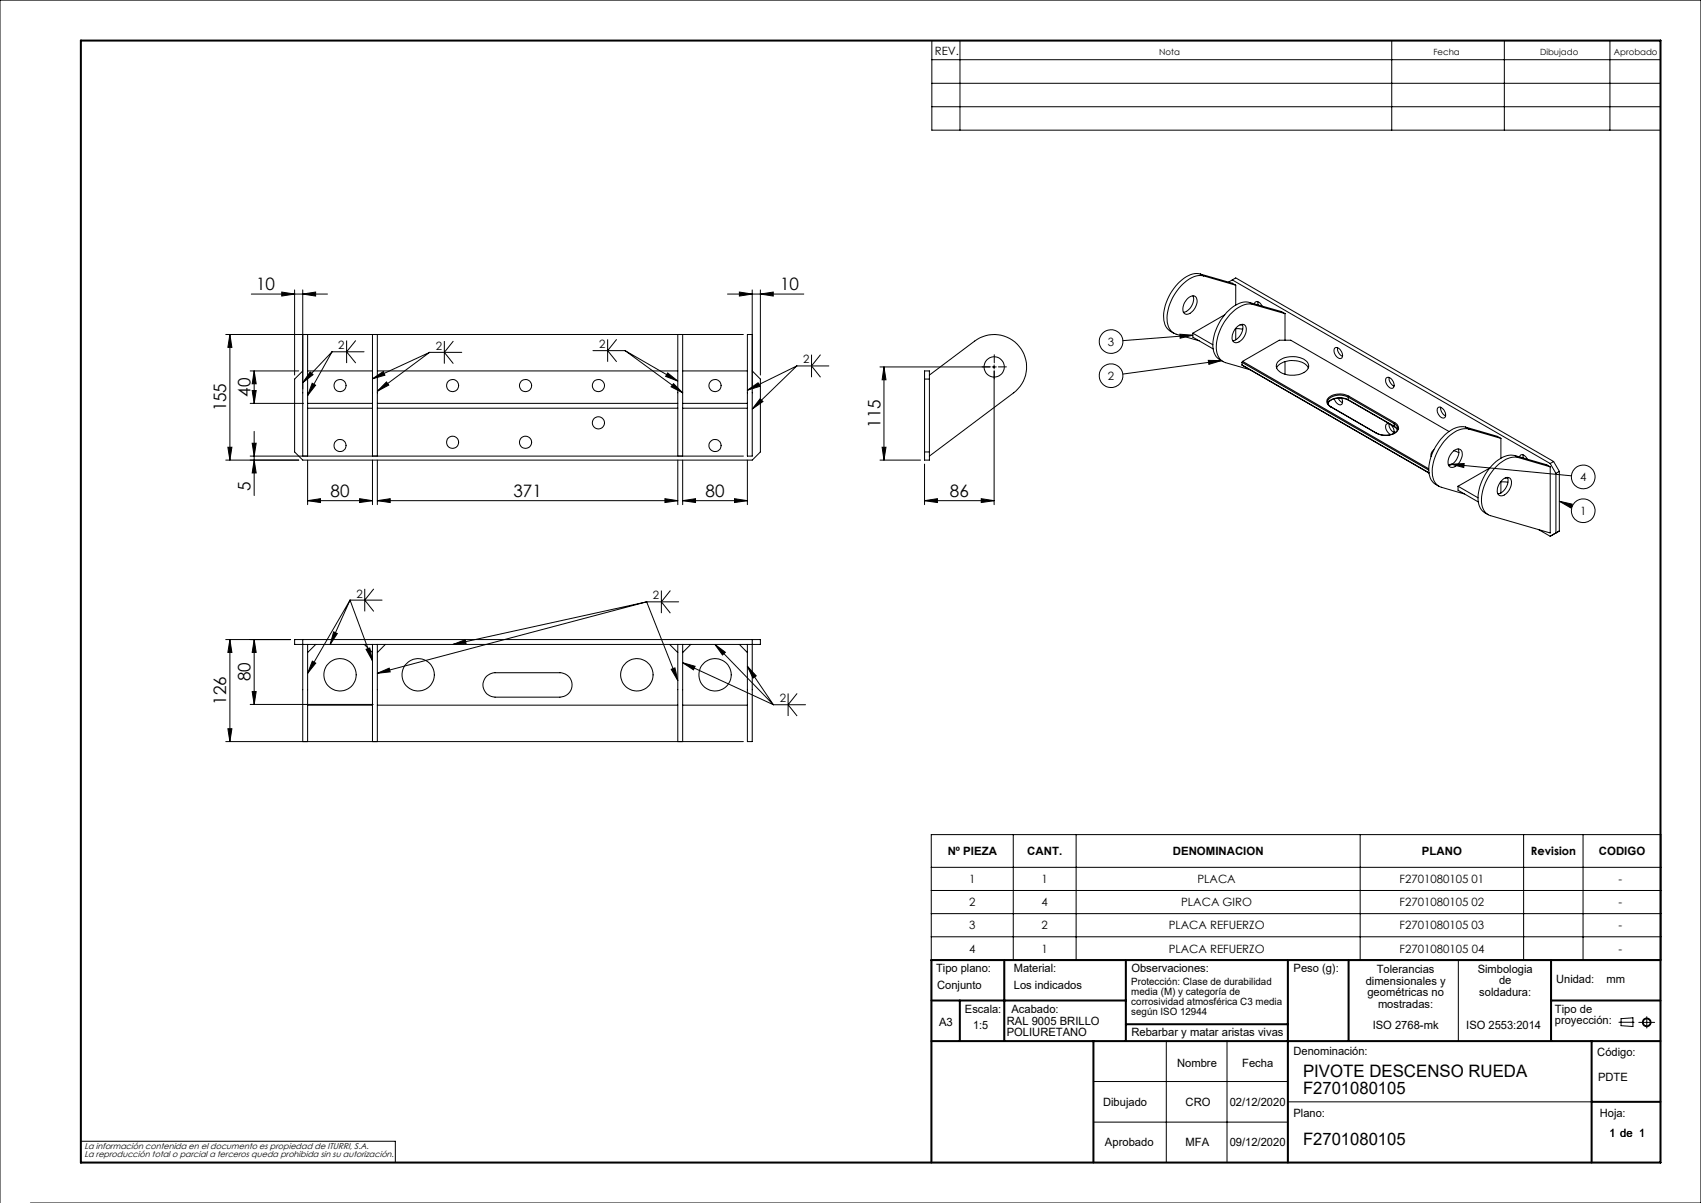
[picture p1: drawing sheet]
<svg xmlns="http://www.w3.org/2000/svg" width="420mm" height="297mm" viewBox="0 0 420 297" stroke-linecap="round" stroke-linejoin="round" font-family="sans-serif">
<g fill="none" stroke="#000" stroke-width=".25">
<path d="M230.1 10h179.9v22.1h-179.9zM230.1 14.7h179.9M237 10v22.1M343.6 10v22.1M371.4 10v22.1M397.5 10v22.1M230.1 20.6h179.9M230.1 26.3h179.9M62.1 72.6h18.8M69.6 72.1l3.1 .5-3.1 .5zM72.7 71.6v21M74.8 72.6l3.1-.5v1z"/>
<path d="M74.8 71.6v24.4M179.6 72.6h18.9M182.6 72.1l3.1 .5-3.1 .5zM185.7 71.6v24.4M187.7 72.6l3.2-.5v1zM187.7 71.6v21M293.1 73.9a1.46 1.46 0 0 1 2.3-.4 3.3 3.3 0 0 1-2.5 4.1 1.31 1.31 0 0 1-.8-1.9l.3-.8zM294.6 73a3.4 3.4 0 0 1-2.4 4.1M296.4 67.7a5.5 5.5 0 0 0-5.1 1.9 12.2 12.2 0 0 0-3.9 9.5 3.8 3.8 0 0 0 2.4 3.2M296.4 67.7l.8 .4M296.4 67.7l7.9 2.2 .8 .5M297.2 68.1a6.6 6.6 0 0 0-6.1 3.1 10.7 10.7 0 0 0-2.6 9.4l.8 1.2 .7 .5 6.1 1.8"/>
<path d="M297.2 68.1l7.9 2.3M302.4 77.7l-7.9 4.6M304.3 69.1l-1 .6M304.3 69.1l78.5 45.3M304.3 69.1l.8-.5 78.5 45.3M305.1 70.4v4.9M308.5 74.7a5.9 5.9 0 0 0-5.6 2.4 11.8 11.8 0 0 0-3.3 9.6l.7 1.3 1.7 1.3M308.5 74.7l.9 .5M308.5 74.7l7.9 2.2 .9 .5M309.4 75.2a5.9 5.9 0 0 0-5.7 2.4 11.8 11.8 0 0 0-3.2 9.6l.6 1.3 1.1 .9 6.4 1.9M309.4 75.2l7.9 2.2M309.7 75a.72 .72 0 0 1 .6-.6 .72 .72 0 0 1 .8 .4l.5 .8"/>
<path d="M310.6 74.5l.1 .8M317.3 77.4v6.6M55.7 82.6h127.9M56.8 82.6l.5 3.2h-1zM56.8 82.6v31M61.8 99.6h13.2M61.8 91.6h12M62.3 96.4h1l-.5 3.2zM62.8 91.6l.5 3.2h-1zM62.8 91.6v8M74.8 82.6v30M74.8 91.6l-2.1 2v18l2.1 2h110.9l2-2v-18l-2-2"/>
<path d="M76 82.6v30M76 99.6h16M76 91.6h16M76.6 91.8l.7 .7-2.5 2zM77.1 94.6l.8 .5-1.9 2.5zM82 86.9h7.9M82 86.9l-7.2 7.6M82 86.9l-6 10.7M85.6 84.1v5.5M87.8 84.1l-2.2 2.8 2.2 2.7M92 93.5l2.7-1.8 .3 .9zM92 82.6v30"/>
<path d="M93.2 82.6v30M93.2 99.6h74.2M93.2 91.6h74.2M95.4 94.3l.6 .8-2.8 1.5zM106.1 87h7.9M106.1 87l-14.1 6.5M106.1 87l-12.9 9.6M109.7 84.2v5.6M111.9 84.2l-2.2 2.8 2.2 2.8M146.4 86.6h7.9M150 83.8v5.5M152.3 83.8l-2.3 2.8 2.3 2.7"/>
<path d="M154.3 86.6l13.1 7.5M154.3 86.6l14.3 10.4M164.9 92.1l2.5 2-3-1.2zM166.3 94.7l2.3 2.3-2.9-1.5zM167.4 82.6v30M168.6 82.6v14.4M168.6 97v15.6M168.6 99.6h15.9M168.6 91.6h15.9M184.5 82.6h1.2v30h-1.2zM184.5 96.3l2.7-1.8 .4 .9zM187.7 98.5l.7 .6-2.7 1.9z"/>
<path d="M196.7 90.3h7.9M196.7 90.3l-11 10.7M196.7 90.3l-12.2 6M200.4 87.6v5.5M202.6 87.6l-2.2 2.7 2.2 2.8M217.3 90.6h27.2M218.3 90.6l.5 3.2h-1zM218.3 90.6v23M228.3 91.6h1.2v22h-1.2zM228.3 93.6h1.2M229.5 92.6l11.2-8.4a8 8 0 0 1 11.2 1.6 8 8 0 0 1-1.6 11.2l-20.8 15.6M245 90.6h1"/>
<path d="M245.5 90.1v1M245.5 91.6v33M291.3 82.5l3.2 .3-3.1 .7zM294.5 82.3l5 2.8M294.5 82.3v1l5 2.8M294.5 82.8l-17.3 1.3M298.3 89h3.3l-3.1 1zM301.6 89l-24.4 3.4M305 81.1l1.8 .2M305.1 83.9l-.7 .2M305.1 81.1v2.8M305.5 80.6a1.18 1.18 0 0 1 1.5-.5 1.18 1.18 0 0 1 .7 1.3 3.3 3.3 0 0 1-2.6 3.2 1.34 1.34 0 0 1-.8-1.9l.7-1.5z"/>
<path d="M306.2 80.2l.6 .1M306.7 90.1l46.1 26.7M306.7 89.5v.6M306.7 89.5l46.1 26.6M306.7 90.1l46.1 26.6M306.7 80.1a3.5 3.5 0 0 1-1.6 3.8M306.8 89.2l-.1 .3M306.8 89.2l9.1-5.2h2.8l39.1 22.5M306.8 89.2l46 26.5M315.2 90.8a5.1 5.1 0 0 1 6.3-1.4l.7 .4 .8 1M315.5 89.3a5.7 5.7 0 0 1 7.3 .1 1.82 1.82 0 0 1-1.2 2.8 5.5 5.5 0 0 1-6.2-1l-.3-1zM317.3 89.3v3.1"/>
<path d="M327.8 99.3l.2 .6 .6 .5M327.8 99.3h.1M329.5 86a1.35 1.35 0 0 1 1.9 1.2 .77 .77 0 0 1 0 1 .77 .77 0 0 1-.9 .2 2 2 0 0 1-1-2.4zM330.2 85.8a2.27 2.27 0 0 0 1.3 2.2M330.4 98.3l.5 .7 .6 .4M331.3 98.3a.93 .93 0 0 1 .2 1 .93 .93 0 0 1-.8 .6l-.6-.4-.6-1M332.9 98.7l.1 .1M332.9 98.1a4.2 4.2 0 0 0-5 .6l-.1 .6M332.9 98.7a4.1 4.1 0 0 0-5 .7l-.1 .2M332.9 98.1l11.3 6.5M332.9 98.7l11.3 6.5M332.9 98.1v.6"/>
<path d="M333 98.8a4.4 4.4 0 0 0-5.1 .6v.2M333 98.8l11.3 6.5M333.1 97.8a4.3 4.3 0 0 0-5.4 .8l-.1 .6 .2 .5 .7 .7M333.1 97.8l-.2 .3M333.1 97.8l11.3 6.5M342.3 93.3a1.35 1.35 0 0 1 1.8 1.2 .79 .79 0 0 1 .1 1 .79 .79 0 0 1-1 .3 2.06 2.06 0 0 1-.9-2.5zM343 93.2a2.26 2.26 0 0 0 1.2 2.1M55.7 113.6h18.1M56.3 110.4h1l-.5 3.2zM61.8 112.6h121.8M62.3 109.4h1l-.5 3.2zM62.8 113.6l.5 3.2h-1z"/>
<path d="M62.8 106.5v15.8M76 100.8h16M76 113.6v11M92 113.6v11M93.2 113.6v11M93.2 100.8h74.2M167.4 113.6v11M168.6 100.8h15.9M168.6 113.6v11M184.5 113.6v11M217.3 113.6h10M217.8 110.4h1l-.5 3.2z"/>
<path d="M228.3 114.6v10M228.3 111.6h1.2M328.5 100.4h.1M328.5 100.4l11.3 6.6M328.6 100.4l11.3 6.6M339.8 107h.1M343 104.6a2.26 2.26 0 0 0 1.2 2.1M344.1 107.1a1.89 1.89 0 0 0-1.5-2.5 1.41 1.41 0 0 0 .2 2.3l.7 .4M344.2 105.2l.9 .9-.8-.8M344.2 104.6l.6 .4 .3 .8M344.2 105.2l.1 .1M344.2 104.6v.6"/>
<path d="M344.4 104.3a1.42 1.42 0 0 1 .9 1.5 1.42 1.42 0 0 1-1.1 1.3 5.3 5.3 0 0 1-4.4-.1M344.4 104.3l-.2 .3M345.1 105.8a3.1 3.1 0 0 1-3.5 1.7l-1.7-.5M345.1 105.8h.1M354 111.1l-.6 .9-.1 .7M355.1 100.6a1.79 1.79 0 0 1 1.8 2.3 1.06 1.06 0 0 1-1.8-.6l-.2-.9v-.5zM355.7 100.5a2.27 2.27 0 0 0 1.2 2.2M358.3 114.6l3.2-.2-.1 1zM358.3 114.6l29.7 2.9M358.6 111.7a1.41 1.41 0 0 1 2.3-.4 3.3 3.3 0 0 1-2.5 4.1 1.31 1.31 0 0 1-.8-1.9l.3-.8zM358.6 114.6l-1 .1M359 111.3l1.2 .5"/>
<path d="M360 110.8a3.4 3.4 0 0 1-2.3 4.1M361.8 105.4a6.5 6.5 0 0 0-6.1 3 10.8 10.8 0 0 0-2.6 9.6l.8 1.2 1.4 .8M361.8 105.4l.9 .5M361.8 105.4l7.9 2.3 .9 .5M362.7 105.9a6.5 6.5 0 0 0-6.1 3 10.8 10.8 0 0 0-2.6 9.6l.8 1.2 .7 .5 6.1 1.8M362.7 105.9l7.9 2.3M367.9 115.5l-7.9 4.5M370.5 119l1.8 .1M370.6 108.2v4.9M370.6 119v2.7M371 118.4a1.18 1.18 0 0 1 1.4-.5 1.18 1.18 0 0 1 .8 1.3 3.3 3.3 0 0 1-2.6 3.2 1.34 1.34 0 0 1-.9-1.9l.8-1.5zM371.7 118l.6 .1"/>
<path d="M372.2 117.9a3.5 3.5 0 0 1-1.6 3.8M374 112.5a6.5 6.5 0 0 0-6.1 3 11.3 11.3 0 0 0-2.8 9l.4 .9 .6 .8 1.4 .9M374 112.5l.9 .5M374 112.5l7.9 2.3 .9 .4M374.9 113a6.5 6.5 0 0 0-6.1 3 11.3 11.3 0 0 0-2.8 9l.6 1.3 1 .9 15.2 4.4v-16.4M374.9 113l7.9 2.2M375.2 112.8a.71 .71 0 0 1 .6-.6 .71 .71 0 0 1 .8 .4l.5 .8M376.1 112.3l.1 .8M382.8 114.4l1.4 2.5M383.6 113.9l-.8 .5M383.6 113.9l1.4 2.5M384.2 116.9v14.7l.8-.5"/>
<path d="M385 116.4l-.8 .5M385 116.4v14.7M76 123.6l3.1-.5v1zM76 123.6h16M88.8 123.1l3.2 .5-3.2 .5zM93.2 123.6l3.1-.5v1zM93.2 123.6h74.2M164.2 123.1l3.2 .5-3.2 .5zM168.6 123.6l3.1-.5v1zM168.6 123.6h15.9M181.4 123.1l3.1 .5-3.1 .5zM228.3 123.6l3.2-.5v1z"/>
<path d="M228.3 123.6h17.2M242.3 123.1l3.2 .5-3.2 .5zM360 120v1l5 2.9M360 120l4.9 2.9M370.6 121.7l-.7 .2M379.9 130.8l2.9 1.6M383.6 131.9l-.8 .5M385 131.1l-2.2 1.3M385 123.8l3.2 .7-.4 .9zM385 123.8l3.2 1.2M55.7 157.9h16.1M56.8 157.9l.5 3.2h-1z"/>
<path d="M56.8 157.9v25.2M62.8 157.9l.5 3.2h-1zM62.8 157.9v16M72.7 157.9h115v1.2h-115zM74.8 157.9v25.2M76 159.1v24M78 159.1l-2 2M82.4 156l.9 .4-1.8 2.7zM86.4 148.2h7.9M86.4 148.2l-10.4 18M86.4 148.2l-4.9 10.9M86.4 148.2l5.6 14.9"/>
<path d="M90 159.1l2 2M90.1 145.4v5.6M92 159.1v24M92.3 145.4l-2.2 2.8 2.2 2.8M93.2 159.1v24M95.1 159.1l-1.9 2M111.9 159.1l3-1.2 .2 1zM159.7 148.6h7.9M159.7 148.6l-47.8 10.5M159.7 148.6l-66.5 17.6M159.7 148.6l7.7 19.4M163.3 145.8v5.6"/>
<path d="M165.3 159.1l2.1 2M165.5 145.8l-2.2 2.8 2.2 2.8M167.4 159.1v24M168.6 159.1v24M170.6 159.1l-2 2M176.5 159.1l2.6 1.9-.7 .7zM176.5 159.1l14.5 14.9M182.6 159.1l1.9 2M185.7 157.9v25.2h-1.2v-24M56.3 179.9h1l-.5 3.2zM61.8 173.9h30.3M62.3 170.7h1l-.5 3.2z"/>
<path d="M76 174.1h16M77.1 163.2l.9 .5-2 2.5zM90.4 160.3l.9-.3 .7 3.1zM93.2 174.1h74.2M93.2 166.2l2.9-1.2 .2 .9zM120.1 167l1.2-.7 .9-.2h16.1a3 3 0 0 1 3 3 3 3 0 0 1-3 3h-16.1a3 3 0 0 1-2.7-1.9 3 3 0 0 1 .6-3.2zM165.7 165.2l1-.3 .7 3.1zM168.6 174.1h15.9M168.6 163.6l3 .9-.4 .9zM168.6 163.6l22.4 10.4M184.5 164.5l2.2 2.4-.8 .5zM184.5 164.5l6.5 9.5"/>
<path d="M191 174h7.9M194.6 171.2v5.6M196.8 171.2l-2.2 2.8 2.2 2.8M55.7 183.1h127.9M229.9 206.1h180.2v30.9h-180.2zM229.9 214.1h180.2M229.9 219.8h180.2M250.2 206.1v30.9M265.7 206.1v30.9M335.8 206.1v30.9M376.2 206.1v30.9M390.9 206.1v30.9"/>
<path d="M229.9 225.6h180.2M229.9 231.3h180.2M360.1 237v20M288 257v30M303 257v30M399.7 252.4h3.8M400.3 251.5l2.9-.2v2.1l-2.9-.2zM404.6 252.4h4M406.6 251v2.8M270 267h48M270 277h48M318 272h75"/>
<path d="M0 297v-297h420v297h-412.5M20 281.8h77.6v5.2"/>
<circle cx="83.9" cy="95.2" r="1.5"/>
<circle cx="111.7" cy="95.2" r="1.5"/>
<circle cx="129.8" cy="95.2" r="1.51"/>
<circle cx="147.8" cy="95.2" r="1.51"/>
<circle cx="176.5" cy="95.2" r="1.5"/>
<circle cx="245.5" cy="90.6" r="2.51"/>
<circle cx="274.3" cy="84.3" r="2.92"/>
<circle cx="274.3" cy="92.8" r="2.92"/>
<circle cx="83.9" cy="110" r="1.5"/>
<circle cx="111.7" cy="109.2" r="1.5"/>
<circle cx="129.8" cy="109.2" r="1.51"/>
<circle cx="147.8" cy="104.4" r="1.5"/>
<circle cx="176.5" cy="110" r="1.5"/>
<circle cx="390.9" cy="117.8" r="2.93"/>
<circle cx="390.9" cy="126.1" r="2.93"/>
<circle cx="84" cy="166.6" r="4"/>
<circle cx="103.3" cy="166.6" r="4"/>
<circle cx="157.3" cy="166.6" r="4"/>
<circle cx="176.6" cy="166.6" r="4"/>
<circle cx="406.6" cy="252.4" r=".86"/>
<circle cx="406.6" cy="252.4" r="1.07"/>
</g>
<g fill="none" stroke="#000" stroke-width=".5">
<path d="M20 10h390v277h-390zM248 237v20M278 237v20M318 237v50M333 237v20M383 237v20M410 237h-180v50M230 257h180M230 247h48M237 247v10M270 257v30M278 252.9h40"/>
<path d="M383 247h27M393 257v30M393 272h17"/>
</g>
<path d="M244.5 90.6h-2M245.5 89.6v-2M245.5 91.6v2M246.5 90.6h2" fill="none" stroke="#000" stroke-width=".25" stroke-dasharray="15.2 1.3 1.3 1.3"/>
<g fill="#000">
<path d="M69.6 72.1l3.1 .5-3.1 .5zM74.8 72.6l3.1-.5v1zM76 123.6l3.1-.5v1zM88.8 123.1l3.2 .5-3.2 .5zM93.2 123.6l3.1-.5v1zM164.2 123.1l3.2 .5-3.2 .5zM168.6 123.6l3.1-.5v1zM181.4 123.1l3.1 .5-3.1 .5zM182.6 72.1l3.1 .5-3.1 .5zM187.7 72.6l3.2-.5v1z"/>
<path d="M62.3 96.4h1l-.5 3.2zM62.8 91.6l.5 3.2h-1zM56.3 110.4h1l-.5 3.2zM56.8 82.6l.5 3.2h-1zM217.8 110.4h1l-.5 3.2zM218.3 90.6l.5 3.2h-1zM62.3 170.7h1l-.5 3.2zM62.8 157.9l.5 3.2h-1zM56.3 179.9h1l-.5 3.2zM56.8 157.9l.5 3.2h-1z"/>
<path d="M92 93.5l2.7-1.8 .3 .9zM95.4 94.3l.6 .8-2.8 1.5zM164.9 92.1l2.5 2-3-1.2zM166.3 94.7l2.3 2.3-2.9-1.5zM187.7 98.5l.7 .6-2.7 1.9zM184.5 96.3l2.7-1.8 .4 .9zM358.3 114.6l3.2-.2-.1 1zM385 123.8l3.2 .7-.4 .9zM298.3 89h3.3l-3.1 1zM291.3 82.5l3.2 .3-3.1 .7zM77.1 163.2l.9 .5-2 2.5zM82.4 156l.9 .4-1.8 2.7zM90.4 160.3l.9-.3 .7 3.1zM111.9 159.1l3-1.2 .2 1zM93.2 166.2l2.9-1.2 .2 .9zM165.7 165.2l1-.3 .7 3.1zM176.5 159.1l2.6 1.9-.7 .7zM168.6 163.6l3 .9-.4 .9zM184.5 164.5l2.2 2.4-.8 .5zM76.6 91.8l.7 .7-2.5 2zM77.1 94.6l.8 .5-1.9 2.5z"/>
<path d="M62.3 109.4h1l-.5 3.2zM62.8 113.6l.5 3.2h-1z"/>
<path d="M242.3 123.1l3.2 .5-3.2 .5zM228.3 123.6l3.2-.5v1z"/>
</g>
<g font-size="4.2">
<text x="63.2" y="71.7">10</text>
<text x="192.6" y="71.7">10</text>
<text x="55.9" y="101.6" transform="rotate(-90 55.9 101.6)">155</text>
<text x="61.9" y="97.9" transform="rotate(-90 61.9 97.9)">40</text>
<text x="217.4" y="105.6" transform="rotate(-90 217.4 105.6)">115</text>
<text x="61.9" y="121.2" transform="rotate(-90 61.9 121.2)">5</text>
<text x="81.6" y="122.7">80</text>
<text x="126.8" y="122.7">371</text>
<text x="174.2" y="122.7">80</text>
<text x="234.6" y="122.7">86</text>
<text x="55.9" y="174" transform="rotate(-90 55.9 174)">126</text>
<text x="61.9" y="168.2" transform="rotate(-90 61.9 168.2)">80</text>
<text x="321.7" y="265.9">PIVOTE DESCENSO RUEDA</text>
<text x="321.7" y="270.1">F2701080105</text>
<text x="321.7" y="282.8">F2701080105</text>
</g>
<g font-size="2.8">
<text x="230.8" y="13.6">REV.</text>
<text x="83.5" y="86.2">2</text>
<text x="107.6" y="86.4">2</text>
<text x="148" y="85.9">2</text>
<text x="198.3" y="89.7">2</text>
<text x="273.6" y="85.3">3</text>
<text x="273.6" y="93.7">2</text>
<text x="390.2" y="118.7">4</text>
<text x="390.2" y="127.1">1</text>
<text x="88" y="147.5">2</text>
<text x="161.2" y="148">2</text>
<text x="192.5" y="173.4">2</text>
<text x="234" y="211.1">Nº PIEZA</text>
<text x="253.7" y="211.1">CANT.</text>
<text x="289.6" y="211.1">DENOMINACION</text>
<text x="351.1" y="211.1">PLANO</text>
<text x="378" y="211.1">Revision</text>
<text x="394.8" y="211.1">CODIGO</text>
<text x="239.3" y="218">1</text>
<text x="257.2" y="218">1</text>
<text x="295.7" y="218">PLACA</text>
<text x="345.6" y="218">F2701080105 01</text>
<text x="399.7" y="218">-</text>
<text x="239.3" y="223.7">2</text>
<text x="257.2" y="223.7">4</text>
<text x="291.7" y="223.7">PLACA GIRO</text>
<text x="345.6" y="223.7">F2701080105 02</text>
<text x="399.7" y="223.7">-</text>
<text x="239.3" y="229.5">3</text>
<text x="257.2" y="229.5">2</text>
<text x="288.6" y="229.5">PLACA REFUERZO</text>
<text x="345.6" y="229.5">F2701080105 03</text>
<text x="399.7" y="229.5">-</text>
<text x="231.1" y="239.9">Tipo plano:</text>
<text x="239.3" y="235.2">4</text>
<text x="250.3" y="239.9">Material:</text>
<text x="257.2" y="235.2">1</text>
<text x="279.3" y="239.9">Observaciones:</text>
<text x="288.6" y="235.2">PLACA REFUERZO</text>
<text x="319.4" y="239.9">Peso (g):</text>
<text x="345.6" y="235.2">F2701080105 04</text>
<text x="399.7" y="235.2">-</text>
<text x="231.4" y="244.1">Conjunto</text>
<text x="250.3" y="244.1">Los indicados</text>
<text x="337.2" y="243.1">dimensionales y</text>
<text x="337.6" y="246">geométricas no</text>
<text x="339.9" y="240.3">Tolerancias</text>
<text x="364.9" y="240.2">Simbologia</text>
<text x="365.3" y="245.9">soldadura:</text>
<text x="370.1" y="243">de</text>
<text x="384.2" y="242.7">Unidad:</text>
<text x="396.7" y="242.7">mm</text>
<text x="238.3" y="250">Escala:</text>
<text x="249.7" y="250">Acabado:</text>
<text x="340.2" y="248.8">mostradas:</text>
<text x="383.9" y="250">Tipo de</text>
<text x="231.9" y="253.4">A3</text>
<text x="240.3" y="254">1:5</text>
<text x="248.6" y="253">RAL 9005 BRILLO</text>
<text x="248.6" y="255.8">POLIURETANO</text>
<text x="279.3" y="255.7">Rebarbar y matar aristas vivas</text>
<text x="338.9" y="254">ISO 2768-mk</text>
<text x="362" y="254">ISO 2553:2014</text>
<text x="383.9" y="252.8">proyección:</text>
<text x="290.6" y="263.3">Nombre</text>
<text x="306.7" y="263.3">Fecha</text>
<text x="319.4" y="260.6">Denominación:</text>
<text x="394.4" y="260.6">Código:</text>
<text x="394.6" y="266.9">PDTE</text>
<text x="272.4" y="273">Dibujado</text>
<text x="292.7" y="273">CRO</text>
<text x="303.6" y="273">02/12/2020</text>
<text x="319.4" y="275.8">Plano:</text>
<text x="395" y="275.8">Hoja:</text>
<text x="397.4" y="280.6">1 de 1</text>
<text x="272.8" y="282.8">Aprobado</text>
<text x="292.7" y="282.8">MFA</text>
<text x="303.6" y="282.8">09/12/2020</text>
</g>
<g font-size="2.5">
<text x="279.3" y="243.1">Protección: Clase de durabilidad</text>
<text x="279.3" y="245.6">media (M) y categoría de</text>
<text x="279.3" y="248.1">corrosividad atmosférica C3 media</text>
<text x="279.3" y="250.5">según ISO 12944</text>
</g>
<g font-size="2.1">
<text x="286.2" y="13.6">Nota</text>
<text x="353.9" y="13.6">Fecha</text>
<text x="380.3" y="13.6">Dibujado</text>
<text x="398.5" y="13.6">Aprobado</text>
<text x="20.8" y="283.7">La información contenida en el documento es propiedad de ITURRI, S.A.</text>
<text x="20.8" y="285.7">La reproducción total o parcial a terceros queda prohibida sin su autorización.</text>
</g>
</svg>
